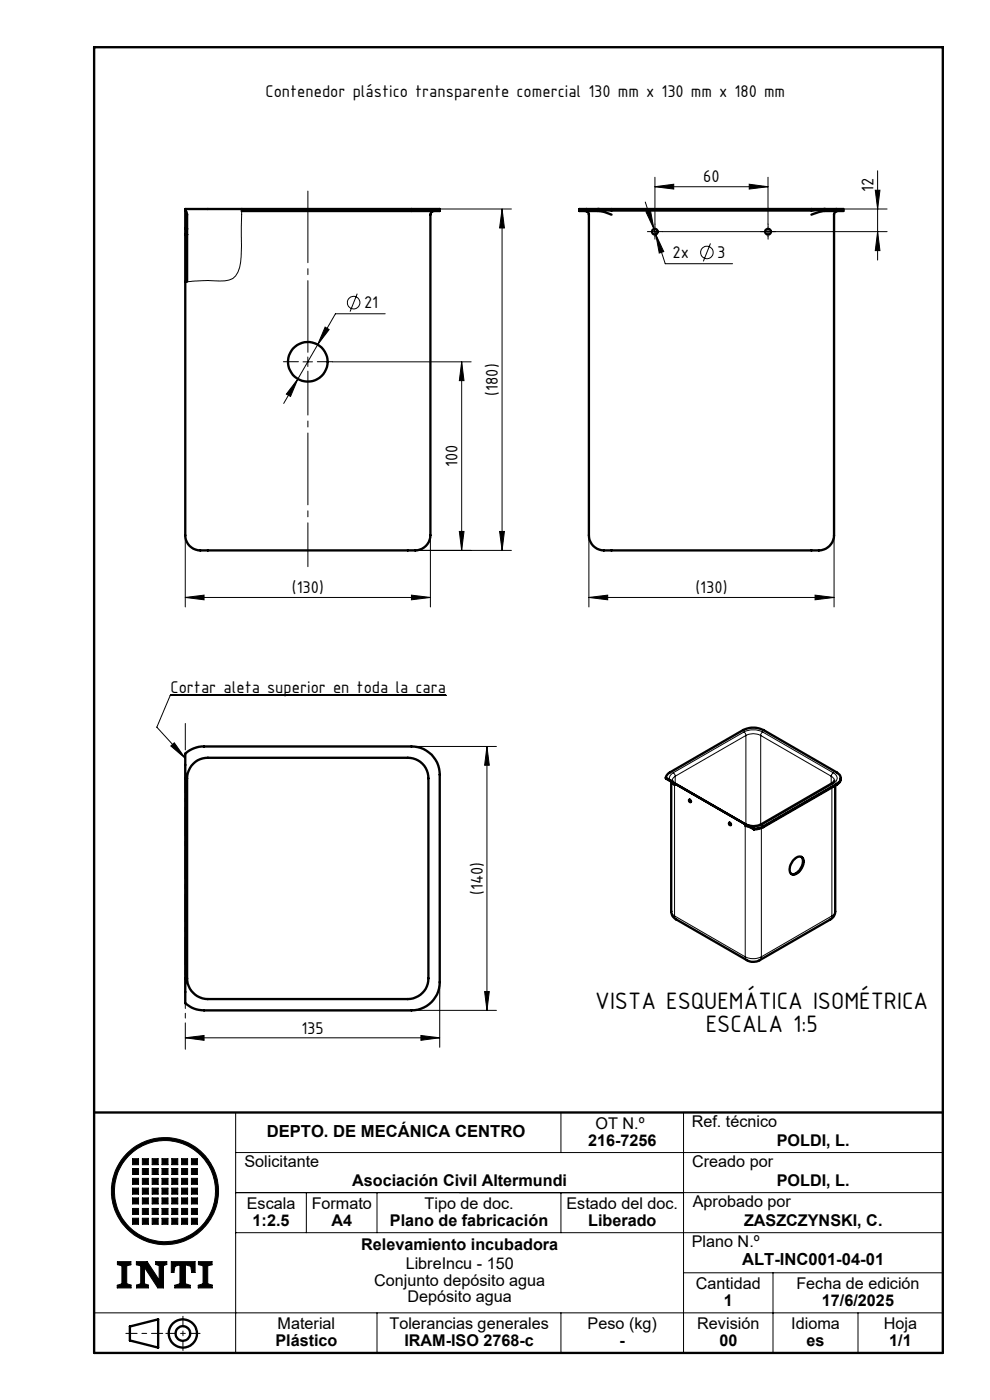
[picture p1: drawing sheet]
<svg xmlns="http://www.w3.org/2000/svg" width="210mm" height="297mm" viewBox="0 0 210 297" stroke-linecap="round" stroke-linejoin="round" font-family="sans-serif">
<g fill="none" stroke="#000" stroke-width=".21">
<path d="M138.9 39.6l4-.5v1zM138.9 37.6v10M138.9 39.6h24M158.9 39.1l4 .5-4 .5zM162.9 37.6v10M186.2 36.2v19M39.7 52.6l-.4 .3M39.7 57l-.4 .4M39.7 48l-.4 .5M51.3 44.3l-.1 5.7a20.3 20.3 0 0 1-.7 7.7 2.91 2.91 0 0 1-2.8 1.9l-3.6-.1-4.8 .3M93.3 44.3h15.2M106.5 44.3l.5 4.1h-1z"/>
<path d="M106.5 44.3v72.5M136.9 42.9l1.8 5.7M137 44.9l1-.3 .7 4zM137.9 49.1h2M138.7 48.6l.4 1.1M138.9 48.2v2M139.1 49.7l1.7 3.7-1 .3zM139.1 49.7l2 6.2h14.3M140.5 49.1h47.7M150.7 51.6l-1.5 3.9M162.9 48.2v2M178.9 44.3h9.3"/>
<path d="M185.7 40.4h1l-.5 3.9zM186.2 49.1l.5 4.1h-1zM64.3 76.8h2M65.3 75.7v2M67.4 73.1l-7.2 12.5M69 69.4l.8 .5-2.4 3.2zM70.5 76.8h29.4M75.8 62.3l-1.5 3.8M81.7 66.6h-10.5l-3.8 6.5M97.9 76.8v40M97.9 76.8l.5 3.9h-1zM63.2 80.4l-1.6 3.7-.9-.5z"/>
<path d="M39.3 113.6v15.2M86.5 116.8h22M91.3 113.6v15.2M97.4 112.7h1l-.5 4.1zM106 112.7h1l-.5 4.1zM124.9 113.6v15.2M176.9 113.6v15.2M39.3 126.7l4-.4v.9zM39.3 126.7h52M87.3 126.3l4 .4-4 .5zM124.9 126.7l4-.4v.9zM124.9 126.7h52"/>
<path d="M172.9 126.3l4 .4-4 .5zM36.2 158.3l.8-.7 2.3 3.3zM87.3 158.4h18M94.6 147.5h-58.5l-2.8 6.8 6 6.6M103.3 158.4l.5 3.9h-1zM103.3 158.4v55.9M157.8 155.3a4.5 4.5 0 0 1 4 0M157.8 155.3l.3 .3 .1 .4M157.8 155.3l-15 8.6M158.2 156a3.4 3.4 0 0 1 3.2 0M158.2 156l-15 8.7M158.2 156v18.9"/>
<path d="M161.4 156l14.9 8.7M161.4 156v18.9M161.8 155.3l-.3 .3-.1 .4M161.8 155.3l14.9 8.6M142.5 165.9l.6 .6v27.8M142.8 163.9a1.28 1.28 0 0 0-.7 1.6M142.8 163.9l.3 .3 .1 .5M143.1 166.2h.1M143.2 164.7l-.5 .5-.1 .4M143.2 164.7v1.6M158.1 174.8v.1M159.3 175.6l-1.2-.4v27.8"/>
<path d="M161.5 174.9h.3M161.5 175.6v27.4M161.8 174.9a4.3 4.3 0 0 1-2.7 .4M161.9 175.3v.2M176.3 164.7l.6 .5 .1 .4M176.3 164.7v1.6M176.5 166.2h.2M176.5 167v27.3M176.7 163.9a1.2 1.2 0 0 1 .9 1.2 1.2 1.2 0 0 1-.9 1.1M176.7 163.9l-.4 .8M176.7 166.2l-14.9 8.7M177.5 166.3v.2"/>
<path d="M142.4 193.4l.2 .5 .5 .4M143.1 194.3l.3 .7M143.1 194.3l15 8.7M176.5 194.3l-.1 .4-.3 .3M176.5 194.3l-15 8.7M177.2 193.4l-.2 .5-.5 .4M87.3 214.3h18M89.3 219.7l4 .5-4 .5zM93.3 208.3v13.9M102.8 210.4h1l-.5 3.9zM158.1 203a4 4 0 0 0 3.4 0M158.1 203l.3 .7"/>
<path d="M161.5 203l-.4 .7M20 236v51M39.3 220.2l4-.5v1zM39.3 220.2h54M50 236v51M119 236v8.5M149.2 236h-4.2v51M28.1 245.8h1.3v1.3h-1.3zM28.1 247.9h1.3v1.3h-1.3zM28.1 250h1.3v1.2h-1.3zM28.1 252.1h1.3v1.2h-1.3zM28.1 254.1h1.3v1.3h-1.3z"/>
<path d="M28.1 256.4h1.3v1.2h-1.3zM28.1 258.4h1.3v1.3h-1.3zM30.2 245.8h1.3v1.3h-1.3zM30.2 247.9h1.3v1.3h-1.3zM30.2 250h1.3v1.2h-1.3zM30.2 252.1h1.3v1.2h-1.3zM30.2 254.1h1.3v1.3h-1.3zM30.2 256.4h1.3v1.2h-1.3zM30.2 258.4h1.3v1.3h-1.3zM32.3 245.8h1.2v1.3h-1.2zM32.3 247.9h1.2v1.3h-1.2zM32.3 250h1.2v1.2h-1.2z"/>
<path d="M32.3 252.1h1.2v1.2h-1.2zM32.3 254.1h1.2v1.3h-1.2zM32.3 256.4h1.2v1.2h-1.2zM32.3 258.4h1.2v1.3h-1.2zM34.4 245.8h1.2v1.3h-1.2zM34.4 247.9h1.2v1.3h-1.2zM34.4 250h1.2v1.2h-1.2zM34.4 252.1h1.2v1.2h-1.2zM34.4 254.1h1.2v1.3h-1.2zM34.4 256.4h1.2v1.2h-1.2zM34.4 258.4h1.2v1.3h-1.2zM36.4 245.8h1.3v1.3h-1.3z"/>
<path d="M36.4 247.9h1.3v1.3h-1.3zM36.4 250h1.3v1.2h-1.3zM36.4 252.1h1.3v1.2h-1.3zM36.4 254.1h1.3v1.3h-1.3zM36.4 256.4h1.3v1.2h-1.3zM36.4 258.4h1.3v1.3h-1.3zM38.5 245.8h1.3v1.3h-1.3zM38.5 247.9h1.3v1.3h-1.3zM38.5 250h1.3v1.2h-1.3zM38.5 252.1h1.3v1.2h-1.3zM38.5 254.1h1.3v1.3h-1.3zM38.5 256.4h1.3v1.2h-1.3z"/>
<path d="M38.5 258.4h1.3v1.3h-1.3zM40.6 245.8h1.3v1.3h-1.3zM40.6 247.9h1.3v1.3h-1.3zM40.6 250h1.3v1.2h-1.3zM40.6 252.1h1.3v1.2h-1.3zM40.6 254.1h1.3v1.3h-1.3zM40.6 256.4h1.3v1.2h-1.3zM40.6 258.4h1.3v1.3h-1.3zM50 253h150M50 244.5h150M65 253v8.5M80 253v8.5"/>
<path d="M119 253v8.5M20 278.5h180M24.9 267.6h2.9v.7l-.9 .2v3.8l.9 .3v.6h-2.9v-.5l1-.4v-3.8l-1-.2zM28.9 267.6h2.3l2.6 3.9v-3l-.8-.3v-.6h2.4v.6l-.7 .3v4.7h-1.2l-2.8-4.3v3.4l.8 .3v.6h-2.5v-.6l.8-.3v-3.8l-.9-.2zM36.3 267.6h5.1v2.3h-.7l-.2-1.3-1.2-.3v4l1.1 .4v.5h-3.3v-.5l1.1-.4v-4l-1.1 .3-.2 1.3h-.6zM42.1 267.6h2.9v.7l-.9 .2v3.8l.9 .3v.6h-2.9v-.5l1-.4v-3.8l-1-.2zM50 261.5h150M80 278.5v8.5M119 278.5v8.5M145 270h55M164 270v17M182 278.5v8.5"/>
<circle cx="150" cy="53.6" r="1.32"/>
<circle cx="75" cy="64.2" r="1.34"/>
<circle cx="35" cy="252.7" r="11.4"/>
<circle cx="35" cy="252.7" r="10.7"/>
</g>
<g fill="none" stroke="#000" stroke-width=".5">
<path d="M20 10h180v277h-180zM39.3 44.7v-.4h54v.5h-42M39.3 48.5v1.2M39.3 44.7l.4 .7v3.1M39.3 44.7v3.8M39.3 49.7h.4M39.3 48.5h.4M39.7 48.5v1.2M39.7 49.7v10.1M92.1 44.8a.73 .73 0 0 0-.8 .7v68.1a3.6 3.6 0 0 1-4.5 3.2h-43a3.7 3.7 0 0 1-4.5-2.8v-64.3M124.1 44.8a.78 .78 0 0 1 .8 .7v68.1a3.5 3.5 0 0 0 4.2 3.2h43.3a3.7 3.7 0 0 0 4.5-3.2v-68.1a.73 .73 0 0 1 .8-.7M124.4 44.8a9.4 9.4 0 0 1 5.3 .7"/>
<path d="M124.4 44.3h-1.5v.5h1.5M124.4 44.3h2.4M124.4 44.3v.5M126.8 44.3l2.8 .4h42.9l2.5-.4M126.8 44.3h48.2M175 44.3h2.4M177.4 44.8a9.3 9.3 0 0 0-5.3 .7M177.4 44.3h1.5v.5h-1.5M177.4 44.3v.5M39.3 159.9a5.8 5.8 0 0 1 4-1.5h44a5.9 5.9 0 0 1 6 6v43.9a6 6 0 0 1-6 6h-44a5.8 5.8 0 0 1-4-1.5zM41 162a4.2 4.2 0 0 1 3.1-1.2h42.4a4.3 4.3 0 0 1 4.4 4.3v42.4a4.4 4.4 0 0 1-4.4 4.4h-42.4a4.5 4.5 0 0 1-4.4-4.4v-42.4a4.6 4.6 0 0 1 1.3-3.1zM141.3 165a1.6 1.6 0 0 1 .8-1.1l15.6-9a4.9 4.9 0 0 1 4.2 0l15.6 9a1.3 1.3 0 0 1 .8 1.2 1.3 1.3 0 0 1-.8 1.2l-15.6 9-1.1 .4-.9 .1"/>
<path d="M141.3 165v.2l1 .6 .8 .7M141.3 165l1.8 1.2 15.1 8.7M142.4 165.9v27.5M142.6 165.6l.5 .6M146.2 169.7a.29 .29 0 0 1 .3 .1 .29 .29 0 0 1-.1 .4l-.2-.3zM146.3 169.6l.2 .5M154.7 174.5a.28 .28 0 0 1 .3 .2 .28 .28 0 0 1-.1 .3l-.2-.1zM154.8 174.5l.2 .5M158.1 174.8l1.8 1M158.1 175.2l1 .3 .8 .5M159.9 175.8v.2M177 165.6l-.5 .6-15 8.7-1.6 .4-1.4-.3"/>
<path d="M177.2 166.6v26.8a1.99 1.99 0 0 1-1.1 1.6l-15 8.7a2.76 2.76 0 0 1-2.7 0l-15-8.7a1.78 1.78 0 0 1-1-1.6M178.3 165.1a1.34 1.34 0 0 1-.8 1.4l-15.6 9-.9 .3-1.1 .2M168.3 182.4a1.17 1.17 0 0 1 2.1-.2 2.8 2.8 0 0 1-2.2 3.3 1.18 1.18 0 0 1-.6-1.6zM170 181.8a2.37 2.37 0 0 1-.7 3.1 1.27 1.27 0 0 1-1.4 .5M20 236h180M27.6 281.4l5.9-1.5v6l-5.9-1.5z"/>
<circle cx="138.9" cy="49.2" r=".61"/>
<circle cx="162.9" cy="49.1" r=".6"/>
<circle cx="65.3" cy="76.8" r="4.2"/>
<circle cx="38.8" cy="282.9" r="3"/>
<circle cx="38.8" cy="282.9" r="1.55"/>
</g>
<path d="M26.7 282.9h7.8" fill="none" stroke="#000" stroke-width=".21" stroke-dasharray="6.1 1 1 1" stroke-dashoffset="3.7"/>
<path d="M38.8 279.2v7.3M35.2 282.9h7.2" fill="none" stroke="#000" stroke-width=".21" stroke-dasharray="6.1 1 1 1" stroke-dashoffset="4"/>
<g fill="#000">
<path d="M24.9 267.6v.7l1 .2v3.8l-1 .4v.5h2.9v-.6l-.9-.3v-3.8l.9-.2v-.7zM36.3 267.6v2.3h.6l.2-1.3 1.1-.3v4l-1.1 .4v.5h3.3v-.5l-1.1-.4v-4l1.2 .3 .2 1.3h.7v-2.3zM42.1 267.6v.7l1 .2v3.8l-1 .4v.5h2.9v-.6l-.9-.3v-3.8l.9-.2v-.7zM28.1 258.4v1.3h1.3v-1.3zM30.2 258.4v1.3h1.3v-1.3zM32.3 258.4v1.3h1.2v-1.3zM34.4 258.4v1.3h1.2v-1.3zM36.4 258.4v1.3h1.3v-1.3zM38.5 258.4v1.3h1.3v-1.3zM40.6 258.4v1.3h1.3v-1.3zM40.6 256.4v1.2h1.3v-1.2zM40.6 254.1v1.3h1.3v-1.3zM38.5 254.1v1.3h1.3v-1.3zM38.5 256.4v1.2h1.3v-1.2zM36.4 256.4v1.2h1.3v-1.2zM36.4 254.1v1.3h1.3v-1.3zM34.4 254.1v1.3h1.2v-1.3zM34.4 256.4v1.2h1.2v-1.2zM32.3 256.4v1.2h1.2v-1.2zM32.3 254.1v1.3h1.2v-1.3zM30.2 254.1v1.3h1.3v-1.3zM30.2 256.4v1.2h1.3v-1.2zM28.1 256.4v1.2h1.3v-1.2zM28.1 254.1v1.3h1.3v-1.3zM28.1 252.1v1.2h1.3v-1.2zM30.2 252.1v1.2h1.3v-1.2zM32.3 252.1v1.2h1.2v-1.2zM34.4 252.1v1.2h1.2v-1.2zM36.4 252.1v1.2h1.3v-1.2zM38.5 252.1v1.2h1.3v-1.2zM40.6 252.1v1.2h1.3v-1.2zM40.6 250v1.2h1.3v-1.2zM38.5 250v1.2h1.3v-1.2zM36.4 250v1.2h1.3v-1.2zM34.4 250v1.2h1.2v-1.2zM32.3 250v1.2h1.2v-1.2zM30.2 250v1.2h1.3v-1.2zM28.1 250v1.2h1.3v-1.2zM28.1 247.9v1.3h1.3v-1.3zM30.2 247.9v1.3h1.3v-1.3zM32.3 247.9v1.3h1.2v-1.3zM34.4 247.9v1.3h1.2v-1.3zM36.4 247.9v1.3h1.3v-1.3zM38.5 247.9v1.3h1.3v-1.3zM40.6 247.9v1.3h1.3v-1.3zM40.6 245.8v1.3h1.3v-1.3zM38.5 245.8v1.3h1.3v-1.3zM36.4 245.8v1.3h1.3v-1.3zM34.4 245.8v1.3h1.2v-1.3zM32.3 245.8v1.3h1.2v-1.3zM30.2 245.8v1.3h1.3v-1.3zM28.1 245.8v1.3h1.3v-1.3zM24.3 252.7a10.7 10.7 0 0 1 21.4 0 10.7 10.7 0 0 1-21.4 0zM23.6 252.7a11.4 11.4 0 0 0 22.8 0 11.4 11.4 0 0 0-22.8 0z" fill-rule="evenodd"/>
<path d="M28.9 267.6h2.3l2.6 3.9v-3l-.8-.3v-.6h2.4v.6l-.7 .3v4.7h-1.2l-2.8-4.3v3.4l.8 .3v.6h-2.5v-.6l.8-.3v-3.8l-.9-.2z" fill-rule="evenodd"/>
</g>
<path d="M137.9 49.1h-.6M138.9 48.1v-.6M138.9 50.1v.6M139.9 49.1h.6M161.9 49.1h-.6M162.9 48.1v-.6M162.9 50.1v.6M163.9 49.1h.6M63.3 76.7h-3.2M65.3 74.7v-34.2M67.3 76.7h3.2" fill="none" stroke="#000" stroke-width=".21" stroke-dasharray="15.2 1.3 1.3 1.3"/>
<path d="M65.3 78.7v41.5" fill="none" stroke="#000" stroke-width=".21" stroke-dasharray="15.2 1.3 1.3 1.3" stroke-dashoffset="5.9"/>
<path d="M39.3 153.5v69.1" fill="none" stroke="#000" stroke-width=".21" stroke-dasharray="6.1 1 1 1" stroke-dashoffset=".5"/>
<g fill="#000">
<path d="M36.2 158.3l.8-.7 2.3 3.3z"/>
<path d="M158.9 39.1l4 .5-4 .5zM138.9 39.6l4-.5v1z"/>
<path d="M106.5 44.3l.5 4.1h-1zM106 112.7h1l-.5 4.1zM97.9 76.8l.5 3.9h-1zM97.4 112.7h1l-.5 4.1z"/>
<path d="M186.2 49.1l.5 4.1h-1zM185.7 40.4h1l-.5 3.9z"/>
<path d="M39.3 126.7l4-.4v.9zM87.3 126.3l4 .4-4 .5zM63.2 80.4l-2.5 3.2 .9 .5zM69 69.4l-1.6 3.7 2.4-3.2zM137 44.9l1.7 3.7-.7-4zM139.1 49.7l.7 4 1-.3zM124.9 126.7l4-.4v.9zM172.9 126.3l4 .4-4 .5z"/>
<path d="M103.3 158.4l.5 3.9h-1zM102.8 210.4h1l-.5 3.9z"/>
<path d="M89.3 219.7l4 .5-4 .5zM39.3 220.2l4-.5v1z"/>
</g>
<g font-size="5.4">
<text x="126.3" y="214.1">VISTA ESQUEMÁTICA ISOMÉTRICA</text>
<text x="149.7" y="219">ESCALA 1:5</text>
</g>
<g font-size="3.9">
<text x="56.3" y="20.7">Contenedor plástico transparente comercial 130 mm x 130 mm x 180 mm</text>
<text x="149.2" y="38.7">60</text>
<text x="185.3" y="40.7" transform="rotate(-90 185.3 40.7)">12</text>
<text x="142.6" y="54.8">2x</text>
<text x="152.2" y="54.8">3</text>
<text x="77.2" y="65.4">21</text>
<text x="105.6" y="83.9" transform="rotate(-90 105.6 83.9)">(180)</text>
<text x="97.1" y="99.1" transform="rotate(-90 97.1 99.1)">100</text>
<text x="61.9" y="125.8">(130)</text>
<text x="147.6" y="125.8">(130)</text>
<text x="36.2" y="147.1">Cortar aleta superior en toda la cara</text>
<text x="102.4" y="189.8" transform="rotate(-90 102.4 189.8)">(140)</text>
<text x="63.9" y="219.3">135</text>
</g>
<g font-size="3.5">
<text x="56.6" y="241.2">DEPTO. DE MECÁNICA CENTRO</text>
<text x="157.4" y="268.5">ALT-INC001-04-01</text>
</g>
<g font-size="3.4">
<text x="126.3" y="239.5">OT N.º</text>
<text x="146.7" y="239.1">Ref. técnico</text>
<text x="124.8" y="243">216-7256</text>
<text x="164.8" y="243">POLDI, L.</text>
<text x="51.9" y="247.5">Solicitante</text>
<text x="74.7" y="251.6">Asociación Civil Altermundi</text>
<text x="146.8" y="247.5">Creado por</text>
<text x="164.8" y="251.6">POLDI, L.</text>
<text x="52.4" y="256.5">Escala</text>
<text x="66.1" y="256.5">Formato</text>
<text x="90" y="256.5">Tipo de doc.</text>
<text x="120.2" y="256.5">Estado del doc.</text>
<text x="147" y="256">Aprobado por</text>
<text x="53.6" y="260">1:2.5</text>
<text x="70.3" y="260">A4</text>
<text x="82.7" y="260">Plano de fabricación</text>
<text x="124.8" y="260">Liberado</text>
<text x="157.8" y="260">ZASZCZYNSKI, C.</text>
<text x="76.6" y="265.1">Relevamiento incubadora</text>
<text x="86.1" y="269.3">LibreIncu - 150</text>
<text x="146.7" y="264.5">Plano N.º</text>
<text x="79.4" y="272.8">Conjunto depósito agua</text>
<text x="147.6" y="273.5">Cantidad</text>
<text x="168.9" y="273.5">Fecha de edición</text>
<text x="58.9" y="282">Material</text>
<text x="82.6" y="282">Tolerancias generales</text>
<text x="86.4" y="276.3">Depósito agua</text>
<text x="124.6" y="282">Peso (kg)</text>
<text x="147.9" y="282">Revisión</text>
<text x="153.5" y="277">1</text>
<text x="167.8" y="282">Idioma</text>
<text x="174.4" y="277">17/6/2025</text>
<text x="187.5" y="282">Hoja</text>
<text x="58.4" y="285.5">Plástico</text>
<text x="85.8" y="285.5">IRAM-ISO 2768-c</text>
<text x="131.4" y="285.5">-</text>
<text x="152.6" y="285.5">00</text>
<text x="171.1" y="285.5">es</text>
<text x="188.6" y="285.5">1/1</text>
</g>
</svg>
